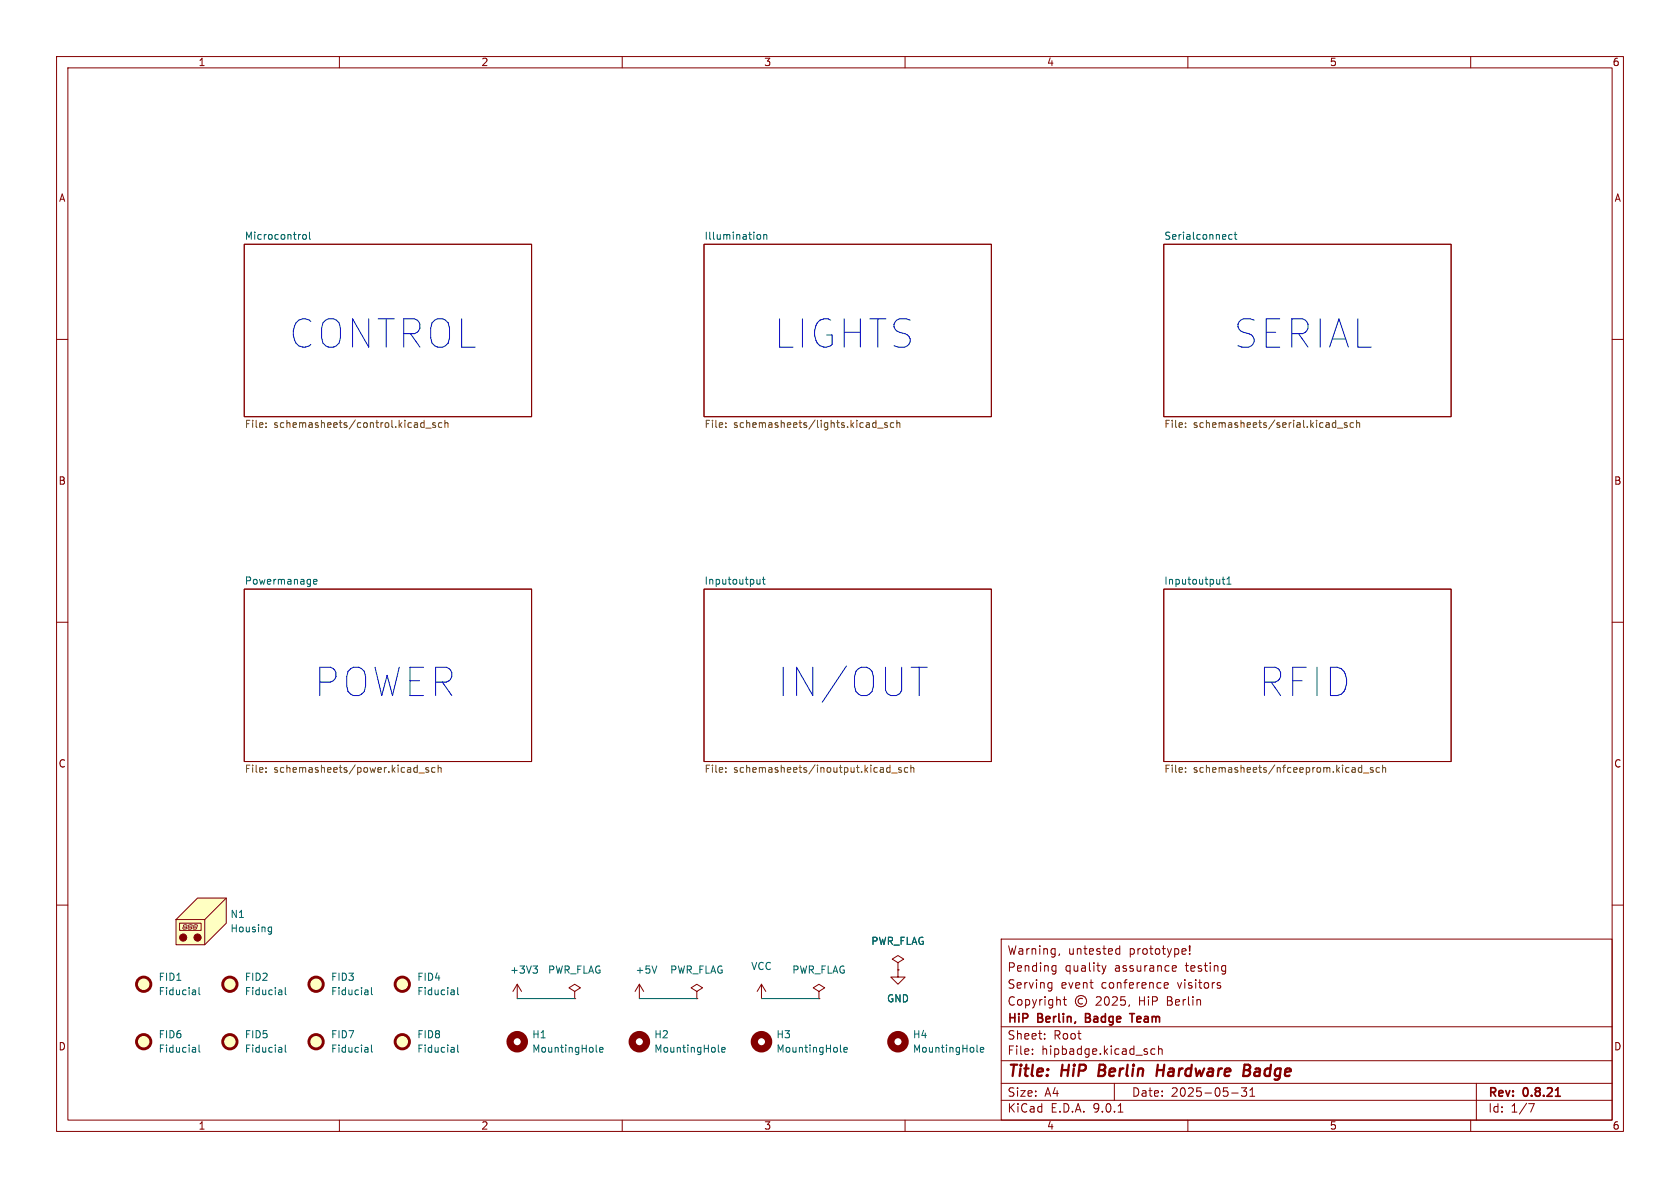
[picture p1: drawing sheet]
<svg xmlns="http://www.w3.org/2000/svg" width="297mm" height="210mm" viewBox="0 0 297 210" stroke-linecap="round" stroke-linejoin="round" font-family="sans-serif">
<g fill="none" stroke="#840000" stroke-width=".18">
<path d="M10 10h277v190h-277zM12 12h273v186h-273zM60 10v2M110 10v2M160 10v2M210 10v2M260 10v2M10 60h2M43.2 43.2h50.8v30.5h-50.8zM124.5 43.2h50.8v30.5h-50.8zM205.7 43.2h50.8v30.5h-50.8zM285 60h2"/>
<path d="M10 110h2M43.2 104.1h50.8v30.5h-50.8zM124.5 104.1h50.8v30.5h-50.8zM205.7 104.1h50.8v30.5h-50.8zM285 110h2M10 160h2M285 160h2M91.4 174l-.7 1.3M91.4 174l.8 1.3M91.4 174v2.5M101.6 175.3l1-.7-1-.6-1 .6 1 .7v1.2M101.6 176.5h.1"/>
<path d="M113 174l-.7 1.3M113 174l.8 1.3M113 174v2.5M123.2 175.3l1-.7-1-.6-1 .6 1 .7v1.2M123.2 176.5h.1M177 166h108v32h-108zM185.5 173.7l.5 .1M186 173.7v1.2l-.3 .3M186 174.6l-.5 .1M186.2 170.7l.5 .1M186.7 170.7v1.2l-.2 .2-.3 .1M186.7 171.6l-.5 .1"/>
<path d="M187.3 168.6l-.1 .3M188 176.7h.5M188.2 176.2v1.3l.3 .2M191.4 176.6a.52 .52 0 0 0-.8 .4 .52 .52 0 0 0 .8 .4M193.8 176.3l.6-.1 .2 .1 .1 .3-1 1.1h1M194.8 170.7l.4 1M195.2 171.7l-.2 .4M195.4 176.3l.2-.1a.81 .81 0 0 1 .6 .6 .81 .81 0 0 1-.3 .8l-.2 .1a.81 .81 0 0 1-.3-1.4zM195.5 170.7l-.3 1M196.7 176.3l.5-.1 .3 .1v.3l-.9 1.1h.9M197.4 168.6h.6M197.4 167.8h.6"/>
<path d="M198 167.2v1.5M198.9 176.2h-.7l-.1 .7 .2-.1h.5l.2 .3-.1 .5-.2 .1-.6-.1M199.7 177.6l-.2 .3M205.8 174.2l.7-.1v-.3l-.5-.1-.2 .2 .1 .7h.6M207.3 171.6h.6M207.3 170.8l.4-.1 .3 .4-.8 .1M209.5 167.7l.2 .4-.7 .1M209.6 168.6l-.1 .1M210.3 168.6v.1M210.3 167.2v.9M215.4 174.2l.3 .1 .1 .2-.2 .2h-.3M215.4 173.7l.3 .1"/>
<path d="M216.2 170.7l.5 .1M216.7 171.6l-.5 .1M216.7 170.7v1.2l-.3 .3M60 198v2M110 198v2M160 198v2M177 194.5h108M177 191.5h108M177 187.5h108M177 181.5h108M182.5 186.3v.1M182.5 185.5v.1"/>
<path d="M184.7 183.6v.1M184.7 182.8v.1M197 191.5v3M197.7 196.6h.8M204.2 185.5l-.5-.1-.2 .3v.4l.1 .2h.6M204.8 185.5l.2-.1 .4 .1 .1 .9M204.8 184.9v1.5M210 198v2M217.7 193.2h1.2M219.5 192.3h.9l-.5 .6 .4 .1v.7l-.2 .1h-.4l-.2-.1M221 193.8h.8M221 192.7l.4-.4v1.5"/>
<path d="M260 198v2M261 191.5v6.5M270.2 195.1h1l-.6 1.5"/>
<circle cx="191.1" cy="177" r="1"/>
</g>
<path d="M191.9 179.9h.5M192.4 179.2h-.5v1.5h.6M199.7 179.2h.9M200.1 179.2v1.5M275 193.8h.8" fill="none" stroke="#840000" stroke-width=".3"/>
<path d="M194.4 188.2l-.2 2h.7M204.6 189.2h1.1M204.7 188.2l-.3 2M219.9 189.2h.7M220 188.2h.7a.49 .49 0 0 1 .3 .5 .49 .49 0 0 1-.4 .5l.2 .1a.58 .58 0 0 1-.3 .9h-.7z" fill="none" stroke="#840000" stroke-width=".4"/>
<g fill="none" stroke="#006464" stroke-width=".18">
<path d="M53.6 41.5h.3l.3 .2v.4l-.3 .2-.3-.1-.1-.1zM54.7 41v1.1l.2 .2M133.9 41.6l.3-.1 .3 .2-.1 .5-.3 .1-.2-.1M135 41.6l.2-.1h.3l.1 .8M135 41.5v.8M217.8 41.5h-.3l-.3 .2 .1 .5h.5M218.2 41.5h.5M218.4 41v1.1l.3 .2M55.4 102.8l.6-.1v-.2l-.4-.1-.2 .2 .1 .6h.5M134.4 102.4v.9M134.4 103.1l-.2 .2-.3-.1M134.8 102.4h.5"/>
<path d="M135 102v1.1l.3 .2M216.1 102.4h.4M216.2 102v1.1l.3 .2M216.9 103.3h.7M216.9 102.4l.4-.4v1.3M94.2 170.8h.8l-.4 .4M94.8 171.2l.2 .3v.3l-.2 .2M116.1 170.8l-.4 1.2M49.8 185.2v.8M49.8 185.9l-.1 .1M49.8 185.5h-.1M50.4 184.7v1.1l.2 .2"/>
<path d="M105.4 185.8l.2 .2M106 185.6l.6-.1-.1-.3h-.3l-.2 .1 .1 .6h.4M127 185.8l.2 .2M127.6 185.6l.6-.1-.1-.3h-.3l-.2 .1 .1 .6h.4"/>
</g>
<g fill="none" stroke="#725600" stroke-width=".18">
<path d="M47 74.8v.1M47 75.4v.2M74.4 75.4l.2 .2 .4-.1M75 74.8l-.4-.1-.2 .1M75 74.3v1.3M75.3 75.7h.9M77 74.8l-.3-.1-.2 .2v.2l.5 .1v.3h-.5M78.1 74.8l-.3-.1-.3 .3 .1 .5h.5M78.7 74.8l.1-.1 .3 .1 .1 .8M78.7 74.3v1.3M128.3 74.8v.1M128.3 75.4v.2"/>
<path d="M154.5 74.7l.4 .1M154.9 74.3v1.3M154.9 75.5l-.4 .1M155.2 75.7h.9M156.9 74.8l-.3-.1-.2 .2v.2l.5 .1v.3h-.5M158 74.8l-.4-.1-.2 .3 .1 .5h.5M158.5 74.8l.2-.1 .3 .1 .1 .8M158.5 74.3v1.3M209.6 75.4v.2M209.6 74.8v.1M235.8 74.7l.3 .1M236.1 75.5l-.3 .1"/>
<path d="M236.1 74.3v1.3M236.4 75.7h1M238.1 74.8l-.3-.1-.1 .2v.2l.4 .1v.3h-.4M239.3 74.8l-.4-.1-.2 .3 .1 .5h.5M239.8 74.8l.2-.1 .3 .1 .1 .8M239.8 74.3v1.3M47 136.4v.1M47 135.7v.2M74.1 136.6h.9M75.8 135.7h-.3l-.2 .2v.1l.5 .2v.3h-.5M76.9 135.7h-.4l-.2 .2 .1 .6h.5M77.4 135.8l.2-.1h.3l.1 .8"/>
<path d="M77.4 135.3v1.2M128.3 136.4v.1M128.3 135.7v.2M157.3 135.3v1.2M157.3 135.7h-.3l-.3 .2 .2 .6h.4M157.6 136.6h1M159.3 135.7h-.3l-.1 .2v.1l.4 .2v.3h-.4M160.5 135.7h-.4l-.2 .2 .1 .6h.5M161 135.8l.2-.1h.3l.1 .8M161 135.3v1.2M209.6 135.7v.2M209.6 136.4v.1"/>
<path d="M240.7 135.7h-.3l-.3 .2 .2 .6h.4M240.7 135.3v1.2M241 136.6h1M242.7 135.7h-.3l-.2 .2 .1 .1 .4 .2v.3h-.5M243.9 135.7h-.4l-.2 .2 .1 .6h.5M244.4 135.8l.2-.1h.3l.1 .8M244.4 135.3v1.2"/>
</g>
<circle cx="40.6" cy="184.1" r="1.27" fill="#ffffc2" stroke="#ffffc2" stroke-width=".18"/>
<circle cx="40.6" cy="184.1" r="1.27" fill="none" stroke="#840000" stroke-width=".51"/>
<g fill="none" stroke="#840000" stroke-width="1.3">
<circle cx="91.4" cy="184.1" r="1.27"/>
<circle cx="113" cy="184.1" r="1.27"/>
</g>
<path d="M34.9 158.8h5.1v4.4l-3.8 3.8h-5.1v-4.4z" fill="#ffffc2"/>
<g fill="none" stroke="#840000" stroke-width=".18">
<path d="M34.9 158.8h5.1v4.4l-3.8 3.8h-5.1v-4.4zM40 158.8l-3.8 3.8h-5.1M31.7 163.2h3.9v1.3h-3.9zM32.4 163.9l-.1 .2M32.4 164.2h.4M32.5 163.5l-.1 .3M32.5 163.9h.3M32.6 163.5h.3M33 163.9l-.1 .3M33.1 163.5l-.1 .3M33.3 163.9l-.1 .2M33.3 164.2h.4"/>
<path d="M33.4 163.5l-.1 .3M33.4 163.9h.3M33.5 163.5h.3M33.9 163.9l-.1 .3M34 163.5l-.1 .3M34.2 163.9l-.1 .2M34.2 164.2h.4M34.3 163.5l-.1 .3M34.3 163.9h.3M34.4 163.5h.3M34.8 163.9l-.1 .3M34.9 163.5l-.1 .3"/>
<path d="M36.2 162.6v4.4M134.6 174l-.7 1.3M134.6 174l.8 1.3M134.6 174v2.5M144.8 175.3l1-.7-1-.6-1 .6 1 .7v1.2M144.8 176.5h.1M158.7 170.2l1.1-.7-1.1-.6-1 .6 1 .7v1.3M158.7 171.5h.1M158.7 171.5v1.2h1.3l-1.3 1.3-1.2-1.3h1.2"/>
</g>
<g fill="#840000" stroke="#840000" stroke-width=".18">
<circle cx="32.4" cy="165.7" r=".63"/>
<circle cx="34.9" cy="165.7" r=".63"/>
</g>
<g fill="none" stroke="#006464" stroke-width=".18">
<path d="M34.5 175.1l.1 .7M34.6 175.8h-.1M34.6 175.3l-.1 .1M35.2 174.6v1.1l.2 .1M47.6 163.9h.4M48 163.9v1l-.1 .2-.3 .1M48 164.7h-.4M49.8 175.1v.7M49.8 175.8h-.1M49.8 175.3l-.1 .1M50.4 174.6v1.1l.2 .1M65 175.1l.1 .7"/>
<path d="M65.1 175.8h-.2M65.1 175.3l-.2 .1M65.7 174.6v1.1l.1 .1M80.2 175.1l.1 .7M80.3 175.8h-.1M80.3 175.3l-.1 .1M80.9 174.6v1.1l.2 .1M34.5 185.2l.1 .8M34.6 185.9l-.1 .1M34.6 185.5h-.1M35.2 184.7v1.1l.2 .2M65 185.2l.1 .8"/>
<path d="M65.1 185.9l-.2 .1M65.1 185.5h-.2M65.7 184.7v1.1l.1 .2M80.2 185.2l.1 .8M80.3 185.9l-.1 .1M80.3 185.5h-.1M80.9 184.7v1.1l.2 .2M148.6 185.8l.2 .2M149.2 185.6l.6-.1-.1-.3h-.3l-.2 .1v.6h.5M172.7 185.8l.2 .2M173.3 185.6l.6-.1v-.3h-.4l-.2 .1 .1 .6h.5"/>
</g>
<g fill="#ffffc2" stroke="#ffffc2" stroke-width=".18">
<circle cx="40.6" cy="174" r="1.27"/>
<circle cx="55.9" cy="174" r="1.27"/>
<circle cx="25.4" cy="174" r="1.27"/>
<circle cx="25.4" cy="184.1" r="1.27"/>
<circle cx="55.9" cy="184.1" r="1.27"/>
<circle cx="71.1" cy="184.1" r="1.27"/>
<circle cx="71.1" cy="174" r="1.27"/>
</g>
<g fill="none" stroke="#840000" stroke-width=".51">
<circle cx="25.4" cy="174" r="1.27"/>
<circle cx="40.6" cy="174" r="1.27"/>
<circle cx="55.9" cy="174" r="1.27"/>
<circle cx="71.1" cy="174" r="1.27"/>
<circle cx="25.4" cy="184.1" r="1.27"/>
<circle cx="55.9" cy="184.1" r="1.27"/>
<circle cx="71.1" cy="184.1" r="1.27"/>
</g>
<g fill="none" stroke="#840000" stroke-width="1.3">
<circle cx="134.6" cy="184.1" r="1.27"/>
<circle cx="158.7" cy="184.1" r="1.27"/>
</g>
<path d="M91.4 176.5h10.2M113 176.5h10.2M134.6 176.5h10.2" fill="none" stroke="#009600" stroke-width=".18"/>
<path d="M161.1 118h2.8" fill="none" stroke="#0000c2" stroke-width=".18"/>
<g font-size="7" fill="#0000c2">
<text x="50.8" y="62">CONTROL</text>
<text x="136.5" y="62">LIGHTS</text>
<text x="217.8" y="62">SERIAL</text>
<text x="55.2" y="123.6">POWER</text>
<text x="137.2" y="123.6">IN/OUT</text>
<text x="222.2" y="123.6">RFID</text>
</g>
<g font-size="2.8" fill="#840000">
<text x="178" y="190.9">Title:</text>
<text x="187.7" y="190.9">HiP</text>
<text x="195" y="190.9">Berlin</text>
<text x="206.1" y="190.9">Hardware</text>
<text x="222.2" y="190.9">Badge</text>
</g>
<g font-size="2.1" fill="#840000">
<text x="178" y="172">Pending</text>
<text x="178" y="169">Warning,</text>
<text x="188.2" y="172">quality</text>
<text x="188.8" y="169">untested</text>
<text x="197.1" y="172">assurance</text>
<text x="199.7" y="169">prototype!</text>
<text x="209.8" y="172">testing</text>
<text x="178" y="178">Copyright</text>
<text x="178" y="175">Serving</text>
<text x="187.5" y="175">event</text>
<text x="194.7" y="175">conference</text>
<text x="201.5" y="178">HiP</text>
<text x="206.6" y="178">Berlin</text>
<text x="208.3" y="175">visitors</text>
<text x="178" y="184">Sheet:</text>
<text x="178" y="181.2">HiP</text>
<text x="183.5" y="181.2">Berlin,</text>
<text x="186.2" y="184">Root</text>
<text x="192.6" y="181.2">Badge</text>
<text x="201.2" y="181.2">Team</text>
<text x="178" y="186.7">File:</text>
<text x="184.1" y="186.7">hipbadge.kicad_sch</text>
<text x="178" y="196.9">KiCad</text>
<text x="178" y="194.1">Size:</text>
<text x="184.7" y="194.1">A4</text>
<text x="185.7" y="196.9">E.D.A.</text>
<text x="193.3" y="196.9">9.0.1</text>
<text x="200" y="194.1">Date:</text>
<text x="207" y="194.1">2025-05-31</text>
<text x="263" y="194.3">Rev:</text>
<text x="263" y="196.9">Id:</text>
<text x="267.1" y="196.9">1/7</text>
<text x="269.4" y="194.3">0.8.21</text>
</g>
<g font-size="1.8" fill="#840000">
<text x="35" y="11.9">1</text>
<text x="85" y="11.9">2</text>
<text x="135" y="11.9">3</text>
<text x="185" y="11.9">4</text>
<text x="235" y="11.9">5</text>
<text x="285" y="11.9">6</text>
<text x="10.3" y="35.9">A</text>
<text x="285.3" y="35.9">A</text>
<text x="10.3" y="85.9">B</text>
<text x="285.3" y="85.9">B</text>
<text x="10.3" y="135.9">C</text>
<text x="285.3" y="135.9">C</text>
<text x="10.3" y="185.9">D</text>
<text x="285.3" y="185.9">D</text>
<text x="35" y="199.9">1</text>
<text x="85" y="199.9">2</text>
<text x="135" y="199.9">3</text>
<text x="185" y="199.9">4</text>
<text x="235" y="199.9">5</text>
<text x="285" y="199.9">6</text>
</g>
<g font-size="1.8" fill="#006464">
<text x="43.2" y="42.5">Microcontrol</text>
<text x="124.5" y="42.5">Illumination</text>
<text x="205.7" y="42.5">Serialconnect</text>
<text x="43.2" y="103.4">Powermanage</text>
<text x="124.5" y="103.4">Inputoutput</text>
<text x="205.7" y="103.4">Inputoutput1</text>
<text x="40.6" y="162.5">N1</text>
<text x="40.6" y="165">Housing</text>
<text x="153.9" y="167.2">PWR_FLAG</text>
<text x="27.9" y="173.6">FID1</text>
<text x="43.2" y="173.6">FID2</text>
<text x="58.4" y="173.6">FID3</text>
<text x="73.7" y="173.6">FID4</text>
<text x="90.1" y="172.3">+3V3</text>
<text x="96.8" y="172.3">PWR_FLAG</text>
<text x="112.3" y="172.3">+5V</text>
<text x="118.4" y="172.3">PWR_FLAG</text>
<text x="132.7" y="171.7">VCC</text>
<text x="140" y="172.3">PWR_FLAG</text>
<text x="27.9" y="176.1">Fiducial</text>
<text x="43.2" y="176.1">Fiducial</text>
<text x="58.4" y="176.1">Fiducial</text>
<text x="73.7" y="176.1">Fiducial</text>
<text x="156.7" y="177.4">GND</text>
<text x="27.9" y="183.7">FID6</text>
<text x="43.2" y="183.7">FID5</text>
<text x="58.4" y="183.7">FID7</text>
<text x="73.7" y="183.7">FID8</text>
<text x="94" y="183.7">H1</text>
<text x="115.6" y="183.7">H2</text>
<text x="137.2" y="183.7">H3</text>
<text x="161.3" y="183.7">H4</text>
<text x="27.9" y="186.3">Fiducial</text>
<text x="43.2" y="186.3">Fiducial</text>
<text x="58.4" y="186.3">Fiducial</text>
<text x="73.7" y="186.3">Fiducial</text>
<text x="94" y="186.3">MountingHole</text>
<text x="115.6" y="186.3">MountingHole</text>
<text x="137.2" y="186.3">MountingHole</text>
<text x="161.3" y="186.3">MountingHole</text>
</g>
<g font-size="1.8" fill="#725600">
<text x="43.2" y="76">File:</text>
<text x="48.4" y="76">schemasheets/control.kicad_sch</text>
<text x="124.5" y="76">File:</text>
<text x="129.7" y="76">schemasheets/lights.kicad_sch</text>
<text x="205.7" y="76">File:</text>
<text x="211" y="76">schemasheets/serial.kicad_sch</text>
<text x="43.2" y="136.9">File:</text>
<text x="48.4" y="136.9">schemasheets/power.kicad_sch</text>
<text x="124.5" y="136.9">File:</text>
<text x="129.7" y="136.9">schemasheets/inoutput.kicad_sch</text>
<text x="205.7" y="136.9">File:</text>
<text x="211" y="136.9">schemasheets/nfceeprom.kicad_sch</text>
</g>
</svg>
